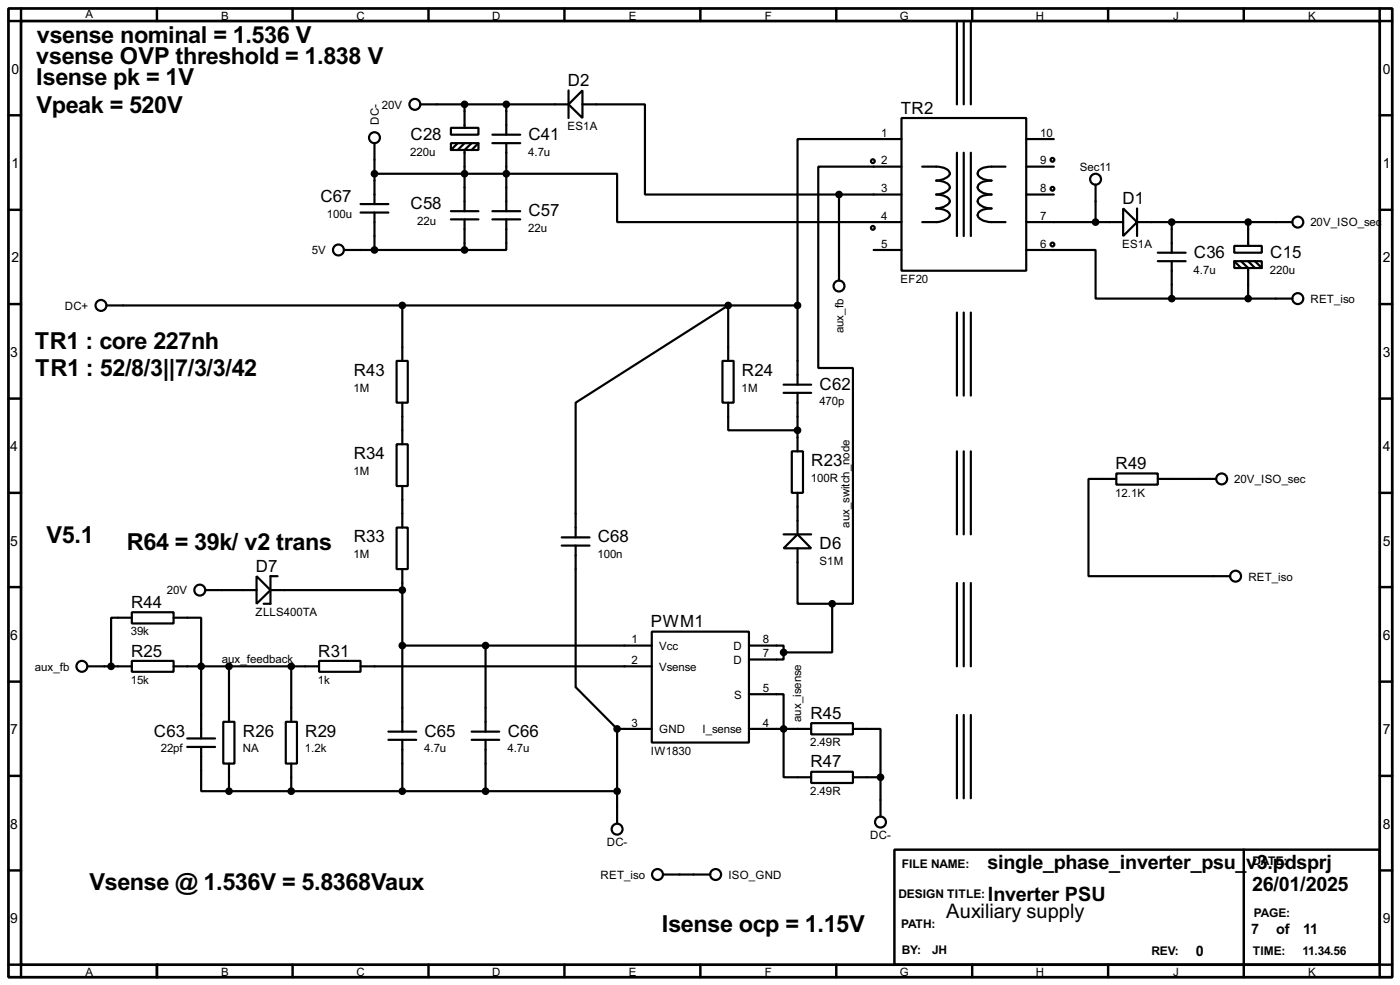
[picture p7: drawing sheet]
<svg xmlns="http://www.w3.org/2000/svg" width="256mm" height="180mm" viewBox="0 0 256 180" stroke-linecap="round" stroke-linejoin="round" font-family="sans-serif">
<path d="M1.6 1.6h253.5v177.3h-253.5zM3.9 3.9h248.9v172.7h-248.9z" fill="none" stroke="#000" stroke-width=".5"/>
<g fill="none" stroke="#000" stroke-width=".45">
<path d="M3.9 1.6v2.3h-2.3M28.8 1.6v2.3M53.6 1.6v2.3M78.5 1.6v2.3M103.4 1.6v2.3M128.3 1.6v2.3M153.2 1.6v2.3M178.1 1.6v2.3M203 1.6v2.3M227.9 1.6v2.3M252.8 1.6v2.3h2.3M1.6 21.1h2.3"/>
<path d="M1.6 38.4h2.3M252.8 21.1h2.3M252.8 38.4h2.3M1.6 55.7h2.3M252.8 55.7h2.3M1.6 73h2.3M252.8 73h2.3M1.6 90.2h2.3M252.8 90.2h2.3M1.6 107.5h2.3M252.8 107.5h2.3M1.6 124.8h2.3"/>
<path d="M252.8 124.8h2.3M1.6 142h2.3M1.6 159.3h2.3M163.9 155.5h88.9v21.1h-88.9zM227.9 155.5v23.4M252.8 142h2.3M252.8 159.3h2.3M1.6 176.6h2.3v2.3M28.8 176.6v2.3M53.6 176.6v2.3M78.5 176.6v2.3M103.4 176.6v2.3"/>
<path d="M128.3 176.6v2.3M153.2 176.6v2.3M178.1 176.6v2.3M203 176.6v2.3M255.1 176.6h-2.3v2.3"/>
</g>
<g fill="none" stroke="#000" stroke-width=".4">
<path d="M77 19.1h27.2M85.1 19.1v4.3M92.8 19.1v5.6M104.2 19.1l2.5-2.5v5zM104.2 16.6v5M106.7 19.1h11.5v16.5h35.5M175.3 3.9v15.2M176.6 3.9v15.2M177.9 3.9v15.2M66.1 38.9h5.1M66.1 37.4h5.1M68.6 31.8h44.5v8.9h52.1"/>
<path d="M68.6 26.2v11.2M68.6 38.9v6.9M82.6 23.4h5.1v1.3h-5.1zM82.6 26.2h5.1v1.3h-5.1zM82.6 38.7h5.1M83.9 26.2l-1.3 1.3M85.1 26.2l-1.2 1.3M86.4 26.2l-1.3 1.3v11.2M87.7 26.2l-1.3 1.3M90.2 26.2h5.1M90.2 24.7h5.1M90.2 38.7h5.1"/>
<path d="M92.8 26.2v12.5M153.7 35.6h11.5M153.7 35.6v15.8M165.2 21.6h22.8v28h-22.8zM165.2 25.5h-19.1v30.4M165.2 30.5h-15.3v36.9h6.4v43.1h-3.8M169 30.5a8.3 8.3 0 0 1 4.2 .4 .89 .89 0 0 1 .8 .8 .89 .89 0 0 1-.8 .9l-1.1 .4-.6 .1a2.27 2.27 0 0 1 2.5 1.2 2.58 2.58 0 0 1-2.5 1.3 2.27 2.27 0 0 1 2.5 1.3 2.66 2.66 0 0 1-2.5 1.3 2.27 2.27 0 0 1 2.5 1.2 2.65 2.65 0 0 1-2.5 1.3h-2.5M175.3 28v15.2M176.6 28v15.2M177.9 28v15.2M184.2 30.5a8.8 8.8 0 0 0-4.4 .4 .91 .91 0 0 0-.7 .8 .91 .91 0 0 0 .7 .9l1.1 .4 .8 .1a2.91 2.91 0 0 0-2.5 .8 .93 .93 0 0 0 .6 1.3l1.1 .3 .8 .1a2.91 2.91 0 0 0-2.5 .9 .91 .91 0 0 0 .6 1.2l1.1 .4 .8 .1a2.91 2.91 0 0 0-2.5 .8 .88 .88 0 0 0 .6 1.2 7.3 7.3 0 0 0 4.4 .5M188 35.6h5.1"/>
<path d="M188 30.5h5.1M188 25.5h5.1M200.7 33.8v6.9M205.8 38.2l2.5 2.5-2.5 2.5zM208.3 38.2v5M19.5 55.9h126.6M63 45.8h22.1M73.7 55.9v10.2M82.6 40.2h5.1M85.1 40.2v5.6M90.2 40.2h5.1M92.8 40.2v5.6h-7.7"/>
<path d="M146.1 55.9v14.5M160.1 45.8h5.1M175.3 57.2v15.2M176.6 57.2v15.2M177.9 57.2v15.2M188 45.8h12.7v8.9h14M188 40.7h17.8M208.3 40.7h28.5M212.1 47.8h5.1M212.1 46.3h5.1M214.7 54.7h22.1M214.7 40.7v5.6"/>
<path d="M214.7 47.8v6.9M226.1 45h5.1v1.3h-5.1zM226.1 47.8h5.1v1.3h-5.1zM226.1 47.8l1.3 1.3M227.4 47.8l1.3 1.3v5.6M228.7 40.7v4.3M228.7 47.8l1.2 1.3M229.9 47.8l1.3 1.3M72.7 66.1h2v7.6h-2zM73.7 73.7v7.6M132.4 66.1h2v7.6h-2zM133.4 73.7v5.1h12.7"/>
<path d="M133.4 66.1v-10.2l-27.9 17.8v24.7M143.6 71.9h5M143.6 70.4h5M146.1 71.9v10.7M72.7 96.6h2v7.6h-2zM72.7 81.3h2v7.7h-2zM73.7 89v7.6M102.9 98.4h5.1M102.9 99.9h5.1M105.5 99.9v25.9l7.6 7.6M143.6 97.8h5M145.1 82.6h2v7.6h-2z"/>
<path d="M146.1 90.2v7.6M175.3 82.6v15.2M176.6 82.6v15.2M177.9 82.6v15.2M204.5 86.7h7.6v2h-7.6zM204.5 87.7h-5.1v17.8h26M212.1 87.7h10.7M24.2 112.1h7.6v2h-7.6zM24.2 113.1h-3.8v8.9M31.8 113.1h5.1v22.1M37.6 108h9.4M47 105.5l2.6 2.5-2.6 2.5z"/>
<path d="M49.6 108h24.1M50.9 105.5h-1.3v5h-1.3M73.7 104.2v29.7M73.7 118.2h45.7M89 118.2v15.7M119.4 115.6h17.8v20.3h-17.8zM137.2 118.2h6.4v1.2M143.6 100.4l2.5-2.6 2.5 2.6zM143.6 119.4v1.3h-6.4M146.1 100.4v10.1h6.4M152.5 110.5v8.9h-8.9M175.3 106.7v15.3"/>
<path d="M176.6 106.7v15.3M177.9 106.7v15.3M16.1 122h8.1M24.2 121h7.6v2h-7.6zM31.8 122h26.7M34.3 135.2h5.1M34.3 136.7h5.1M36.9 136.7v8.1h5.1M40.9 132.1h2.1v7.7h-2.1zM42 122v10.1M42 139.8v5M52.4 132.1h2v7.7h-2z"/>
<path d="M53.4 122v10.1M53.4 139.8v5M58.5 121h7.6v2h-7.6zM66.1 122h53.3M71.2 135.4h5.1M71.2 133.9h5.1M73.7 135.4v9.4M86.4 135.4h5.1M86.4 133.9h5.1M89 135.4v9.4M113.1 133.4v17.3M113.1 133.4h6.3"/>
<path d="M137.2 127.1h6.4v15.2h5M137.2 133.4h11.4M148.6 132.4h7.7v2h-7.7zM156.3 133.4h5v8.9M175.3 130.9v15.2M176.6 130.9v15.2M177.9 130.9v15.2M42 144.8h71.1M148.6 141.3h7.7v2h-7.7zM156.3 142.3h5M161.3 142.3v7.2M121.5 160.1h8.6"/>
<circle cx="76" cy="19.1" r="1"/>
<circle cx="68.6" cy="25.2" r="1"/>
<circle cx="159.9" cy="29.5" r=".35"/>
<circle cx="192.8" cy="29.3" r=".35"/>
<circle cx="192.8" cy="34.6" r=".35"/>
<circle cx="200.7" cy="32.8" r="1"/>
<circle cx="18.5" cy="55.9" r="1"/>
<circle cx="62" cy="45.8" r="1"/>
<circle cx="153.7" cy="52.4" r="1"/>
<circle cx="159.9" cy="41.7" r=".35"/>
<circle cx="192.8" cy="44.8" r=".35"/>
<circle cx="237.7" cy="40.7" r="1"/>
<circle cx="237.7" cy="54.7" r="1"/>
<circle cx="223.8" cy="87.7" r="1"/>
<circle cx="36.6" cy="108" r="1"/>
<circle cx="226.3" cy="105.5" r="1"/>
<circle cx="15" cy="122" r="1"/>
<circle cx="113" cy="151.8" r="1"/>
<circle cx="161.3" cy="150.5" r="1"/>
<circle cx="120.4" cy="160.1" r="1"/>
<circle cx="131.1" cy="160.1" r="1"/>
</g>
<g fill="#000" stroke="#000" stroke-width=".4">
<circle cx="85.1" cy="19.1" r=".5"/>
<circle cx="92.7" cy="19.1" r=".5"/>
<circle cx="68.6" cy="31.8" r=".5"/>
<circle cx="85.1" cy="31.8" r=".5"/>
<circle cx="92.7" cy="31.8" r=".5"/>
<circle cx="153.7" cy="35.6" r=".5"/>
<circle cx="68.6" cy="45.8" r=".5"/>
<circle cx="73.7" cy="55.9" r=".5"/>
<circle cx="85.1" cy="45.8" r=".5"/>
<circle cx="133.4" cy="55.9" r=".5"/>
<circle cx="146.1" cy="55.9" r=".5"/>
<circle cx="200.7" cy="40.7" r=".5"/>
<circle cx="214.6" cy="40.7" r=".5"/>
<circle cx="214.6" cy="54.7" r=".5"/>
<circle cx="228.6" cy="40.7" r=".5"/>
<circle cx="228.6" cy="54.7" r=".5"/>
<circle cx="146.1" cy="78.8" r=".5"/>
<circle cx="73.7" cy="118.2" r=".5"/>
<circle cx="73.7" cy="108" r=".5"/>
<circle cx="88.9" cy="118.2" r=".5"/>
<circle cx="143.5" cy="119.4" r=".5"/>
<circle cx="152.4" cy="110.5" r=".5"/>
<circle cx="20.3" cy="122" r=".5"/>
<circle cx="36.8" cy="122" r=".5"/>
<circle cx="41.9" cy="122" r=".5"/>
<circle cx="53.3" cy="122" r=".5"/>
<circle cx="113" cy="133.4" r=".5"/>
<circle cx="143.5" cy="133.4" r=".5"/>
<circle cx="41.9" cy="144.8" r=".5"/>
<circle cx="53.3" cy="144.8" r=".5"/>
<circle cx="73.7" cy="144.8" r=".5"/>
<circle cx="88.9" cy="144.8" r=".5"/>
<circle cx="113" cy="144.8" r=".5"/>
<circle cx="161.3" cy="142.3" r=".5"/>
</g>
<g font-size="4.8">
<text x="6.7" y="11.8">vsense OVP threshold = 1.838 V</text>
<text x="6.8" y="7.9">vsense nominal = 1.536 V</text>
<text x="6.6" y="15.5">Isense pk = 1V</text>
<text x="6.7" y="20.6">Vpeak = 520V</text>
<text x="6.4" y="63.8">TR1 : core 227nh</text>
<text x="6.5" y="68.9">TR1 : 52/8/3||7/3/3/42</text>
<text x="8.5" y="99.4">V5.1</text>
<text x="23.2" y="100.7">R64 = 39k/ v2 trans</text>
<text x="16.4" y="162.9">Vsense @ 1.536V = 5.8368Vaux</text>
<text x="121.2" y="170.5">Isense ocp = 1.15V</text>
</g>
<g font-size="4.1">
<text x="180.9" y="159.1">single_phase_inverter_psu_</text>
<text x="228.3" y="159.1">v3.pdsprj</text>
<text x="173.3" y="168">Auxiliary supply</text>
<text x="181" y="164.9">Inverter PSU</text>
<text x="229.4" y="163.1">26/01/2025</text>
</g>
<g font-size="3.5">
<text x="104" y="15.7">D2</text>
<text x="165" y="20.8">TR2</text>
<text x="75.2" y="25.6">C28</text>
<text x="96.8" y="25.6">C41</text>
<text x="58.7" y="37">C67</text>
<text x="75.2" y="38.3">C58</text>
<text x="96.8" y="39.5">C57</text>
<text x="205.6" y="37.4">D1</text>
<text x="218.7" y="47.2">C36</text>
<text x="232.7" y="47.2">C15</text>
<text x="64.8" y="68.8">R43</text>
<text x="135.9" y="68.8">R24</text>
<text x="150.2" y="71.3">C62</text>
<text x="64.8" y="84">R34</text>
<text x="148.6" y="85.3">R23</text>
<text x="204.4" y="85.9">R49</text>
<text x="64.8" y="99.3">R33</text>
<text x="109.5" y="99.3">C68</text>
<text x="150.2" y="100.5">D6</text>
<text x="46.9" y="104.7">D7</text>
<text x="24" y="111.3">R44</text>
<text x="119.3" y="114.8">PWM1</text>
<text x="24" y="120.2">R25</text>
<text x="58.3" y="120.2">R31</text>
<text x="148.5" y="131.6">R45</text>
<text x="28.2" y="134.8">C63</text>
<text x="44.5" y="134.8">R26</text>
<text x="55.9" y="134.8">R29</text>
<text x="77.8" y="134.8">C65</text>
<text x="93" y="134.8">C66</text>
<text x="148.5" y="140.5">R47</text>
</g>
<g font-size="3">
<text x="229.2" y="171">7</text>
<text x="233.8" y="171">of</text>
<text x="238.8" y="171">11</text>
<text x="219.1" y="175">0</text>
</g>
<g font-size="2.9">
<text x="2.1" y="13.5">0</text>
<text x="253.4" y="13.5">0</text>
<text x="2.1" y="30.7">1</text>
<text x="253.4" y="30.7">1</text>
<text x="2.1" y="48">2</text>
<text x="253.4" y="48">2</text>
<text x="1.9" y="65.3">3</text>
<text x="253.4" y="65.3">3</text>
<text x="1.9" y="82.5">4</text>
<text x="253.4" y="82.5">4</text>
<text x="1.9" y="99.9">5</text>
<text x="253.4" y="99.9">5</text>
<text x="1.9" y="117.1">6</text>
<text x="253.4" y="117.1">6</text>
<text x="1.9" y="134.4">7</text>
<text x="253.4" y="134.4">7</text>
<text x="1.9" y="151.7">8</text>
<text x="253.4" y="151.7">8</text>
<text x="1.9" y="168.9">9</text>
<text x="253.4" y="168.9">9</text>
</g>
<g font-size="2.5">
<text x="165.2" y="158.9">FILE NAME:</text>
<text x="229.4" y="158.4">DATE:</text>
<text x="164.6" y="164.4">DESIGN TITLE:</text>
<text x="229.7" y="167.8">PAGE:</text>
<text x="165.1" y="169.8">PATH:</text>
<text x="165.2" y="174.6">BY:</text>
<text x="170.7" y="174.6">JH</text>
<text x="210.9" y="174.8">REV:</text>
<text x="229.5" y="174.8">TIME:</text>
<text x="238.6" y="174.8">11.34.56</text>
</g>
<g font-size="2.4">
<text x="15.6" y="3.4">A</text>
<text x="40.5" y="3.6">B</text>
<text x="65.3" y="3.6">C</text>
<text x="90.2" y="3.6">D</text>
<text x="115.2" y="3.6">E</text>
<text x="140.1" y="3.6">F</text>
<text x="164.8" y="3.6">G</text>
<text x="189.8" y="3.6">H</text>
<text x="214.9" y="3.6">J</text>
<text x="239.6" y="3.6">K</text>
<text x="69.4" y="22.9" transform="rotate(-90 69.4 22.9)">DC-</text>
<text x="70" y="19.9">20V</text>
<text x="104" y="23.8">ES1A</text>
<text x="75.2" y="28.5">220u</text>
<text x="96.8" y="28.5">4.7u</text>
<text x="161.5" y="25">1</text>
<text x="190.6" y="25">10</text>
<text x="161.5" y="30.1">2</text>
<text x="161.5" y="35.2">3</text>
<text x="190.6" y="35.2">8</text>
<text x="190.6" y="30.1">9</text>
<text x="197.8" y="31.3">Sec11</text>
<text x="59.9" y="40">100u</text>
<text x="76.5" y="41.2">22u</text>
<text x="161.5" y="40.2">4</text>
<text x="190.6" y="40.2">7</text>
<text x="240.1" y="41.5">20V_ISO_sec</text>
<text x="57.1" y="46.6">5V</text>
<text x="96.8" y="42.5">22u</text>
<text x="161.5" y="45.4">5</text>
<text x="190.6" y="45.4">6</text>
<text x="205.6" y="45.4">ES1A</text>
<text x="165" y="51.8">EF20</text>
<text x="218.7" y="50.1">4.7u</text>
<text x="232.7" y="50.1">220u</text>
<text x="11.9" y="56.7">DC+</text>
<text x="240.1" y="55.4">RET_iso</text>
<text x="154.5" y="61" transform="rotate(-90 154.5 61)">aux_fb</text>
<text x="64.8" y="71.7">1M</text>
<text x="135.9" y="71.7">1M</text>
<text x="150.1" y="74.2">470p</text>
<text x="64.8" y="86.9">1M</text>
<text x="148.6" y="88.2">100R</text>
<text x="226.1" y="88.5">20V_ISO_sec</text>
<text x="204.3" y="90.9">12.1K</text>
<text x="155.7" y="96.5" transform="rotate(-90 155.7 96.5)">aux_switch_node</text>
<text x="64.8" y="102.2">1M</text>
<text x="109.5" y="102.2">100n</text>
<text x="150.1" y="103.5">S1M</text>
<text x="228.7" y="106.3">RET_iso</text>
<text x="30.6" y="108.8">20V</text>
<text x="46.8" y="112.7">ZLLS400TA</text>
<text x="24" y="116.3">39k</text>
<text x="115.7" y="117.8">1</text>
<text x="120.7" y="119">Vcc</text>
<text x="134.4" y="119">D</text>
<text x="139.8" y="117.8">8</text>
<text x="6.4" y="122.8">aux_fb</text>
<text x="24" y="125.2">15k</text>
<text x="40.7" y="121.4">aux_feedback</text>
<text x="58.3" y="125.2">1k</text>
<text x="115.7" y="121.6">2</text>
<text x="120.7" y="122.8">Vsense</text>
<text x="134.4" y="121.5">D</text>
<text x="139.8" y="120.3">7</text>
<text x="134.5" y="127.9">S</text>
<text x="139.8" y="126.7">5</text>
<text x="29.5" y="137.7">22pf</text>
<text x="44.5" y="137.7">NA</text>
<text x="55.9" y="137.7">1.2k</text>
<text x="77.7" y="137.7">4.7u</text>
<text x="93" y="137.7">4.7u</text>
<text x="115.7" y="133">3</text>
<text x="120.7" y="134.2">GND</text>
<text x="128.7" y="134.2">I_sense</text>
<text x="139.8" y="133">4</text>
<text x="146.8" y="132.1" transform="rotate(-90 146.8 132.1)">aux_isense</text>
<text x="148.4" y="136.6">2.49R</text>
<text x="119.2" y="138.1">IW1830</text>
<text x="148.4" y="145.5">2.49R</text>
<text x="111.2" y="154.8">DC-</text>
<text x="159.4" y="153.6">DC-</text>
<text x="110" y="160.9">RET_iso</text>
<text x="133.4" y="160.9">ISO_GND</text>
<text x="15.6" y="178.7">A</text>
<text x="40.5" y="178.7">B</text>
<text x="65.3" y="178.7">C</text>
<text x="90.2" y="178.7">D</text>
<text x="115.2" y="178.7">E</text>
<text x="140.1" y="178.7">F</text>
<text x="164.8" y="178.7">G</text>
<text x="189.8" y="178.7">H</text>
<text x="214.9" y="178.7">J</text>
<text x="239.6" y="178.7">K</text>
</g>
</svg>
